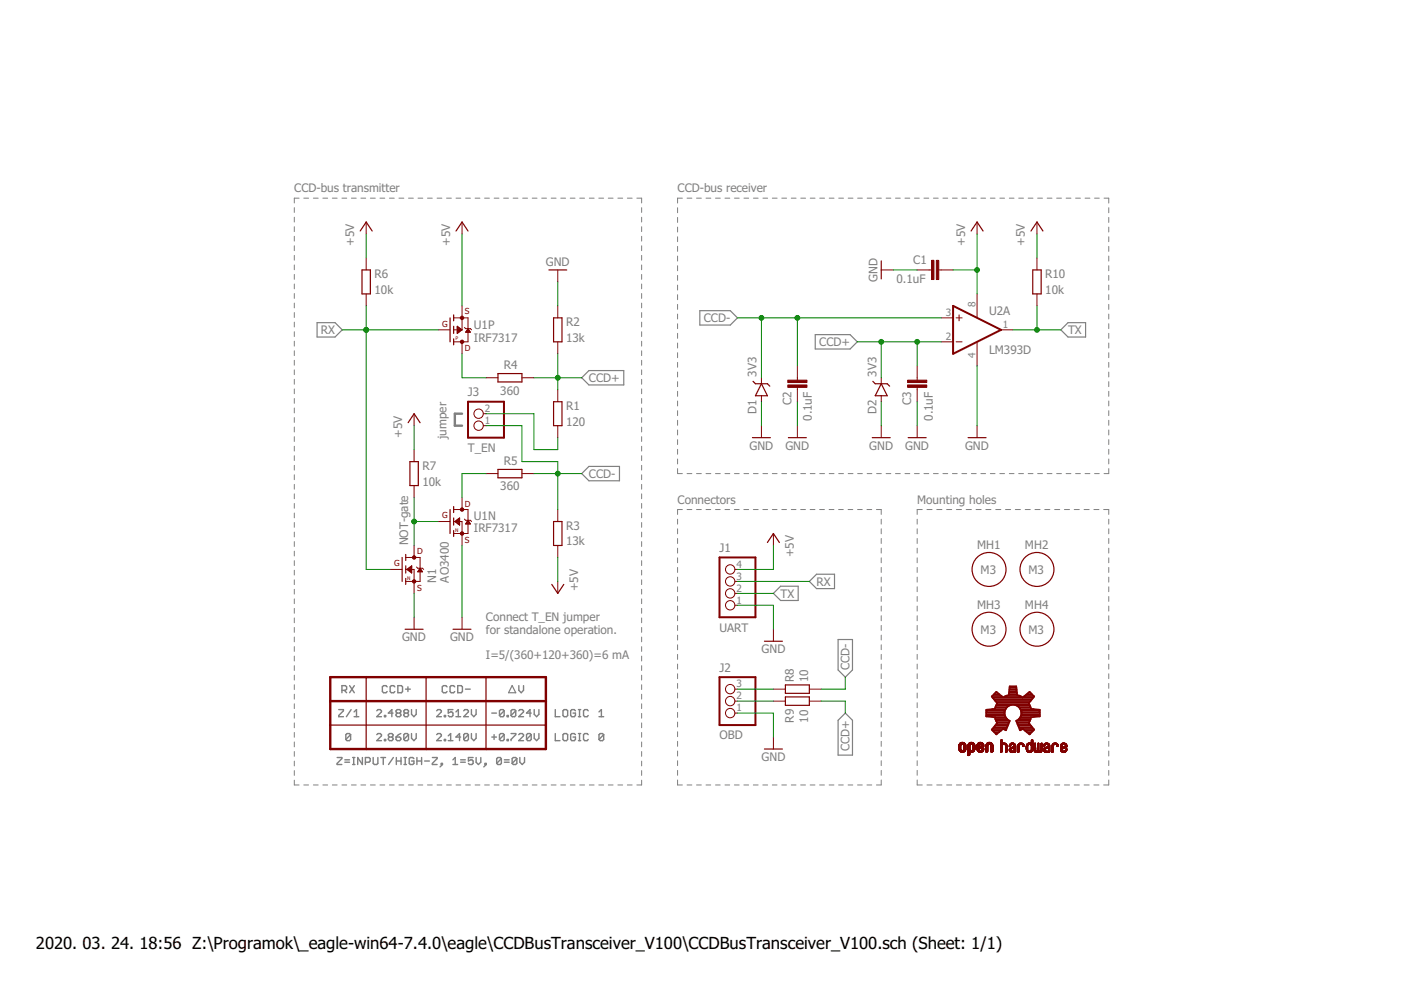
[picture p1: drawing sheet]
<svg xmlns="http://www.w3.org/2000/svg" width="297mm" height="210mm" viewBox="0 0 297 210" stroke-linecap="round" stroke-linejoin="round" font-family="sans-serif">
<g fill="none" stroke="#808080" stroke-width=".3">
<path d="M71.8 150.5h1v.2l-1 1v.3h1M72.5 146.4h.7l.3-.3v-.5l-.3-.2h-.7v1.5M73 146.4l.5 .5M74.1 145.4l1 1.5M74.3 155.8l-.2-.3h-.5l-.3 .3v1M74.3 155.8v1l-.2 .2h-.5l-.3-.2M74.3 155.8l-1 1M74.4 150.5l-1 1.5M75.1 152h1M75.1 150.9l.5-.4v1.5M75.1 145.4l-1 1.5M79.9 150.7l.2-.2h.5l.3 .2v.2l-1 1.1h1"/>
<path d="M79.9 155.8l.2-.3h.5l.3 .3v.2l-1 1h1M81.5 151.7h.3v.3h-.3zM81.5 156.8h.3v.2h-.3zM82.1 145.6l-.3-.2h-.5l-.2 .2v1l.2 .3h.5l.3-.3M82.6 156.3l-.3-.3v-.2l.3-.3h.5l.2 .3v.2l-.2 .3M82.6 156.3l-.3 .2v.3l.3 .2h.5l.2-.2v-.3l-.2-.2M82.6 156.3h.5M83.3 151.2h-1l.8-.7v1.5M83.7 145.6l-.2-.2h-.5l-.3 .2v1l.3 .3h.5l.2-.3M84 156.3h.7l.3 .2v.3l-.3 .2h-.5l-.2-.2zM84.2 151.2l-.2-.3v-.2l.2-.2h.5l.3 .2v.2l-.3 .3M84.2 151.2l-.2 .2v.3l.2 .3h.5l.3-.3v-.3l-.3-.2"/>
<path d="M84.2 151.2h.5M84.3 145.4h.8l.2 .2v1l-.2 .3h-.8zM85 155.5l-.5 .3-.5 .5M85.9 151.2l-.3-.3v-.2l.3-.2h.5l.2 .2v.2l-.2 .3M85.9 151.2l-.3 .2v.3l.3 .3h.5l.2-.3v-.3l-.2-.2M85.9 151.2h.5M86 146.1h1M86.5 145.6v1M86.6 155.8v1l-.2 .2h-.5l-.3-.2M86.6 155.8l-.2-.3h-.5l-.3 .3v1M86.6 155.8l-1 1M87.2 150.5v.9l.6 .6 .4-.6v-.9"/>
<path d="M87.2 155.5v1l.6 .5 .4-.5v-1M92.6 150.7l.2-.2h.5l.3 .2v.2l-1 1.1h1M92.6 155.8l.2-.3h.5l.3 .3v.2l-1 1h1M94.2 151.7h.3v.3h-.3zM94.2 156.8h.3v.2h-.3zM94.8 145.6l-.3-.2h-.5l-.2 .2v1l.2 .3h.5l.3-.3M95 157h1M95 156l.5-.5v1.5M96 150.5h-1v.7l.5-.3h.3l.2 .3v.5l-.2 .3h-.5l-.3-.3M96.4 145.6l-.2-.2h-.5l-.3 .2v1l.3 .3h.5l.2-.3M96.7 152h1M96.7 150.9l.5-.4v1.5"/>
<path d="M97 145.4h.8l.2 .2v1l-.2 .3h-.8zM97.7 156.3h-1l.7-.8v1.5M98.3 150.7l.3-.2h.5l.2 .2v.2l-1 1.1h1M98.7 146.1h1M99.3 155.8v1l-.2 .2h-.5l-.3-.2M99.3 155.8l-.2-.3h-.5l-.3 .3v1M99.3 155.8l-1 1M99.9 150.5v.9l.6 .6 .4-.6v-.9M99.9 155.5v1l.6 .5 .4-.5v-1M104.3 151.2h1M104.3 156.3h1M104.8 155.8v1"/>
<path d="M106.9 150.7l-.2-.2h-.5l-.3 .2v1M106.9 150.7v1l-.2 .3h-.5l-.3-.3M106.9 155.8l-.2-.3h-.5l-.3 .3v1M106.9 155.8v1l-.2 .2h-.5l-.3-.2M106.9 150.7l-1 1M106.9 155.8l-1 1M107.5 151.7h.3v.3h-.3zM107.5 156.8h.3v.2h-.3zM108.4 155.5h.9v.3l-.9 1v.2M109.3 150.7l-.2-.2h-.5l-.2 .2v1M109.3 150.7v1l-.2 .3h-.5l-.2-.3M109.3 150.7l-.9 1"/>
<path d="M110 150.7l.2-.2h.5l.3 .2v.2l-1 1.1h1M110 155.8l.2-.3h.5l.3 .3v.2l-1 1h1M110 145.4v1l.5 .5 .5-.5v-1M112.6 151.2h-1l.8-.7v1.5M112.6 155.8l-.2-.3h-.5l-.3 .3v1M112.6 155.8v1l-.2 .2h-.5l-.3-.2M112.6 155.8l-1 1M113.3 150.5v.9l.5 .6 .5-.6v-.9M113.3 155.5v1l.5 .5 .5-.5v-1M117.7 150.5v1.5h1M117.7 155.5v1.5h1M119.4 150.7l.2-.2h.5l.3 .2v1l-.3 .3h-.5l-.2-.3z"/>
<path d="M119.4 155.8l.2-.3h.5l.3 .3v1l-.3 .2h-.5l-.2-.2zM122 150.7l-.2-.2h-.6l-.2 .2v1l.2 .3h.6l.2-.3v-.5h-.5M122 155.8l-.2-.3h-.6l-.2 .3v1l.2 .2h.6l.2-.2v-.5h-.5M122.6 150.5h.5M122.6 152h.5M122.6 155.5h.5M122.6 157h.5M122.9 150.5v1.5M122.9 155.5v1.5M124.7 150.7l-.2-.2h-.5l-.3 .2v1l.3 .3h.5l.2-.3M124.7 155.8l-.2-.3h-.5l-.3 .3v1l.3 .2h.5l.2-.2M127 152h1"/>
<path d="M127 150.9l.5-.4v1.5M128 155.8l-.3-.3h-.4l-.3 .3v1M128 155.8v1l-.3 .2h-.4l-.3-.2M128 155.8l-1 1M71.5 160.6h1v.2l-1 1.1v.2h1M73.1 161.6h1M73.1 161.1h1M74.8 160.6h.4M74.8 162.1h.4M75 160.6v1.5M76.8 160.6v1.5l-1-1.5v1.5M77.5 161.6h.7l.3-.2v-.6l-.3-.2h-.7v1.5"/>
<path d="M79.1 160.6v1.3l.3 .2h.5l.2-.2v-1.3M80.8 160.6h.9M81.3 160.6v1.5M83.4 160.6l-1 1.5M84 160.6v1.5M84 161.4h1M85 160.6v1.5M85.7 160.6h.5M85.7 162.1h.5M85.9 160.6v1.5M87.8 160.8l-.3-.2h-.5l-.2 .2v1.1l.2 .2h.5l.3-.2v-.5h-.6M88.4 161.4h1"/>
<path d="M88.4 160.6v1.5M89.4 160.6v1.5M90 161.4h1M91.7 160.6h1v.2l-1 1.1v.2h1M93.6 161.9h.2v.2h-.2zM93.8 162.1l-.5 .5M96 162.1h1M96 161.1l.5-.5v1.5M97.7 161.6h1M97.7 161.1h1M100.3 160.6h-1v.8l.5-.3h.3l.2 .3v.5l-.2 .2h-.6l-.2-.2M100.9 160.6v1l.5 .5 .5-.5v-1"/>
<path d="M102.8 161.9h.3v.2h-.3zM103.1 162.1l-.5 .5M106.3 160.8l-.2-.2h-.5l-.3 .2v1.1M106.3 160.8v1.1l-.2 .2h-.5l-.3-.2M106.3 160.8l-1 1.1M106.9 161.6h1M106.9 161.1h1M109.6 160.8l-.3-.2h-.5l-.2 .2v1.1M109.6 160.8v1.1l-.3 .2h-.5l-.2-.2M109.6 160.8l-1 1.1M110.2 160.6v1l.5 .5 .5-.5v-1"/>
</g>
<path d="M67.2 68.4h3.8l1.6 1.5-1.6 1.6h-3.8zM148.4 65.9h6.4l1.6 1.5-1.6 1.5h-6.4zM172.8 71h7.4l1.6 1.5-1.6 1.5h-7.4zM224.9 69.9l1.5-1.5h3.8v3.1h-3.8zM123.3 80.1l1.6-1.5h7.3v3h-7.3zM123.3 100.4l1.6-1.5h6.4v3h-6.4zM165.5 124.3h3.7v3h-3.7l-1.5-1.5zM173.1 121.8h3.8v3h-3.8l-1.5-1.5zM177.7 135.6h3v6.4l-1.5 1.6-1.5-1.6zM108.6 145.4l.7 1.5h-1.5zM179.2 151.2l1.5 1.5v7.4h-3v-7.4z" fill="none" stroke="#808080" stroke-width=".25"/>
<g fill="none" stroke="#808080" stroke-width=".21">
<path d="M62.4 44v1M62.4 46.1v1M62.4 48.1v1M62.4 50.1v1M62.4 52.1v1M62.4 54.1v1.1M62.4 56.2v1M62.4 58.2v1M63.4 42h-1v1M64.4 42h1M66.4 42h1.1M68.5 42h1"/>
<path d="M70.5 42h1M72.5 42h1M74.5 42h1M76.5 42h1M78.5 42h1.1M80.6 42h1M82.6 42h1M84.6 42h1M86.6 42h1M88.6 42h1M90.6 42h1.1M92.7 42h1"/>
<path d="M94.7 42h1M96.7 42h1M98.7 42h1M100.7 42h1M102.7 42h1.1M104.8 42h1M106.8 42h1M108.8 42h1M110.8 42h1M112.8 42h1.1M114.9 42h1M116.9 42h1"/>
<path d="M118.9 42h1M120.9 42h1M122.9 42h1M124.9 42h1.1M127 42h1M129 42h1M131 42h1M133 42h1M135 42h1v1M136 44v1M136 46.1v1M136 48.1v1"/>
<path d="M136 50.1v1M136 52.1v1M136 54.1v1.1M136 56.2v1M136 58.2v1M143.7 44v1.1M143.7 46.1v1.1M143.7 48.2v1M143.7 50.2v1M143.7 52.2v1.1M143.7 54.3v1.1M143.7 56.3v1.1"/>
<path d="M143.7 58.4v1M144.7 42h-1v1.1M145.7 42h1M147.7 42h1M149.7 42h1M151.7 42h1M153.7 42h1M155.7 42h1M157.7 42h1M159.7 42h1M161.8 42h1M163.7 42h1.1"/>
<path d="M165.8 42h1M167.8 42h1M169.8 42h1M171.8 42h1M173.8 42h1M175.8 42h1M177.8 42h1M179.8 42h1M181.8 42h1M183.9 42h.9M185.9 42h1M187.9 42h1"/>
<path d="M189.9 42h1M191.9 42h1M193.9 42h1M195.9 42h1M197.9 42h1M199.9 42h1M201.9 42h1M203.9 42h1.1M206 42h1M208 42h1M210 42h1M212 42h1"/>
<path d="M214 42h1M216 42h1M218 42h1M220 42h1M222 42h1M224 42h1M226 42h1.1M228 42h1.1M230.1 42h1M232.1 42h1M234.1 42h1v1.1M235.1 44v1.1"/>
<path d="M235.1 46.1v1.1M235.1 48.2v1M235.1 50.2v1M235.1 52.2v1.1M235.1 54.3v1.1M235.1 56.3v1.1M235.1 58.4v1M62.4 60.2v1M62.4 62.2v1.1M62.4 64.3v1M62.4 66.3v1M62.4 68.3v1"/>
<path d="M62.4 70.3v1.1M62.4 72.3v1.1M62.4 74.4v1M62.4 76.4v1M62.4 78.4v1M136 60.2v1M136 62.2v1.1M136 64.3v1M136 66.3v1M136 68.3v1M136 70.3v1.1M136 72.3v1.1"/>
<path d="M136 74.4v1M136 76.4v1M136 78.4v1M143.7 60.5v1M143.7 62.5v1M143.7 64.5v1.1M143.7 66.6v1M143.7 68.6v1.1M143.7 70.7v1M143.7 72.7v1.1M143.7 74.8v1M143.7 76.8v1.1"/>
<path d="M143.7 78.9v1M235.1 60.5v1M235.1 62.5v1M235.1 64.5v1.1M235.1 66.6v1M235.1 68.6v1.1M235.1 70.7v1M235.1 72.7v1.1M235.1 74.8v1M235.1 76.8v1.1M235.1 78.9v1M62.4 80.4v1.1"/>
<path d="M62.4 82.5v1M62.4 84.5v1M62.4 86.5v1M62.4 88.5v1.1M62.4 90.6v1M62.4 92.6v1M62.4 94.6v1M62.4 96.6v1M62.4 98.7v1M136 80.4v1.1M136 82.5v1M136 84.5v1"/>
<path d="M136 86.5v1M136 88.5v1.1M136 90.6v1M136 92.6v1M136 94.6v1M136 96.6v1M136 98.7v1M143.7 80.9v1.1M143.7 83v1M143.7 85v1.1M143.7 87.1v1M143.7 89.1v1.1"/>
<path d="M143.7 91.2v1M143.7 93.2v1.1M143.7 95.3v1M143.7 97.3v1.1M143.7 99.4v1h1M235.1 80.9v1.1M235.1 83v1M235.1 85v1.1M235.1 87.1v1M235.1 89.1v1.1M235.1 91.2v1M235.1 93.2v1.1"/>
<path d="M235.1 95.3v1M235.1 97.3v1.1M235.1 99.4v1h-1M62.4 100.7v1M62.4 102.7v1M62.4 104.7v1M62.4 106.7v1.1M62.4 108.8v1M62.4 110.8v1M62.4 112.8v1M62.4 114.8v1.1M62.4 116.9v1"/>
<path d="M62.4 118.9v1M136 100.7v1M136 102.7v1M136 104.7v1M136 106.7v1.1M136 108.8v1M136 110.8v1M136 112.8v1M136 114.8v1.1M136 116.9v1M136 118.9v1M143.7 110.1v1"/>
<path d="M143.7 112.1v1.1M143.7 114.2v1M143.7 116.2v1.1M143.7 118.3v1M144.7 108h-1v1.1M145.7 100.4h1M145.7 108h1M147.7 100.4h1M147.7 108h1M149.7 100.4h1M149.7 108h1M151.7 100.4h1"/>
<path d="M151.7 108h1M153.7 100.4h1M153.7 108h1M155.7 108h1M155.7 100.4h1M157.7 108h1M157.7 100.4h1M159.7 108h1M159.7 100.4h1M161.7 108h1.1M161.8 100.4h1M163.7 100.4h1.1"/>
<path d="M163.7 108h1M165.8 100.4h1M165.8 108h1M167.8 100.4h1M167.8 108h1M169.8 108h1M169.8 100.4h1M171.8 108h1M171.8 100.4h1M173.8 108h1M173.8 100.4h1M175.8 108h1"/>
<path d="M175.8 100.4h1M177.8 108h1M177.8 100.4h1M179.8 108h1M179.8 100.4h1M181.8 108h1M181.8 100.4h1M183.8 108h1M183.9 100.4h.9M185.8 108h1v1.1M185.9 100.4h1M186.8 110.1v1"/>
<path d="M186.8 112.1v1.1M186.8 114.2v1M186.8 116.2v1.1M186.8 118.3v1M187.9 100.4h1M189.9 100.4h1M191.9 100.4h1M193.9 100.4h1M194.5 110.1v1M194.5 112.1v1.1M194.5 114.2v1M194.5 116.2v1.1"/>
<path d="M194.5 118.3v1M195.5 108h-1v1.1M195.9 100.4h1M196.5 108h1.1M197.9 100.4h1M198.6 108h1.1M199.9 100.4h1M200.7 108h1.1M201.9 100.4h1M202.8 108h1.1M203.9 100.4h1.1M204.9 108h1.1"/>
<path d="M206 100.4h1M206.9 108h1.1M208 100.4h1M209 108h1.1M210 100.4h1M211.1 108h1.1M212 100.4h1M213.2 108h1.1M214 100.4h1M215.3 108h1M216 100.4h1M217.4 108h1"/>
<path d="M218 100.4h1M219.4 108h1.1M220 100.4h1M221.5 108h1.1M222 100.4h1M223.6 108h1.1M224 100.4h1M225.7 108h1.1M226 100.4h1.1M227.8 108h1M228 100.4h1.1M229.8 108h1.1"/>
<path d="M230.1 100.4h1M231.9 108h1.1M232.1 100.4h1M234 108h1.1v1.1M235.1 110.1v1M235.1 112.1v1.1M235.1 114.2v1M235.1 116.2v1.1M235.1 118.3v1M62.4 120.9v1M62.4 122.9v1.1M62.4 124.9v1.1"/>
<path d="M62.4 127v1M62.4 129v1M62.4 131v1M62.4 133v1.1M62.4 135.1v1M62.4 137.1v1M62.4 139.1v1M136 120.9v1M136 122.9v1.1M136 124.9v1.1M136 127v1M136 129v1"/>
<path d="M136 131v1M136 133v1.1M136 135.1v1M136 137.1v1M136 139.1v1M143.7 120.3v1.1M143.7 122.4v1M143.7 124.4v1.1M143.7 126.5v1M143.7 128.5v1.1M143.7 130.6v1M143.7 132.6v1.1"/>
<path d="M143.7 134.7v1M143.7 136.7v1.1M143.7 138.7v1.1M186.8 120.3v1.1M186.8 122.4v1M186.8 124.4v1.1M186.8 126.5v1M186.8 128.5v1.1M186.8 130.6v1M186.8 132.6v1.1M186.8 134.7v1M186.8 136.7v1.1"/>
<path d="M186.8 138.7v1.1M194.5 120.3v1.1M194.5 122.4v1M194.5 124.4v1.1M194.5 126.5v1M194.5 128.5v1.1M194.5 130.6v1M194.5 132.6v1.1M194.5 134.7v1M194.5 136.7v1.1M194.5 138.7v1.1M235.1 120.3v1.1"/>
<path d="M235.1 122.4v1M235.1 124.4v1.1M235.1 126.5v1M235.1 128.5v1.1M235.1 130.6v1M235.1 132.6v1.1M235.1 134.7v1M235.1 136.7v1.1M235.1 138.7v1.1M62.4 141.1v1.1M62.4 143.2v1M62.4 145.2v1"/>
<path d="M62.4 147.2v1M62.4 149.2v1M62.4 151.3v1M62.4 153.3v1M62.4 155.3v1M62.4 157.3v1M62.4 159.3v1.1M136 141.1v1.1M136 143.2v1M136 145.2v1M136 147.2v1M136 149.2v1"/>
<path d="M136 151.3v1M136 153.3v1M136 155.3v1M136 157.3v1M136 159.3v1.1M143.7 140.8v1.1M143.7 142.9v1M143.7 144.9v1M143.7 146.9v1.1M143.7 149v1.1M143.7 151v1.1M143.7 153.1v1"/>
<path d="M143.7 155.2v1M143.7 157.2v1M143.7 159.2v1.1M186.8 140.8v1.1M186.8 142.9v1M186.8 144.9v1M186.8 146.9v1.1M186.8 149v1.1M186.8 151v1.1M186.8 153.1v1M186.8 155.2v1M186.8 157.2v1"/>
<path d="M186.8 159.2v1.1M194.5 140.8v1.1M194.5 142.9v1M194.5 144.9v1M194.5 146.9v1.1M194.5 149v1.1M194.5 151v1.1M194.5 153.1v1M194.5 155.2v1M194.5 157.2v1M194.5 159.2v1.1M235.1 140.8v1.1"/>
<path d="M235.1 142.9v1M235.1 144.9v1M235.1 146.9v1.1M235.1 149v1.1M235.1 151v1.1M235.1 153.1v1M235.1 155.2v1M235.1 157.2v1M235.1 159.2v1.1M62.4 161.4v1M62.4 163.4v1M62.4 165.4v1h1"/>
<path d="M64.4 166.4h1M66.4 166.4h1.1M68.5 166.4h1M70.5 166.4h1M72.5 166.4h1M74.5 166.4h1M76.5 166.4h1M78.5 166.4h1.1M80.6 166.4h1M82.6 166.4h1M84.6 166.4h1M86.6 166.4h1"/>
<path d="M88.6 166.4h1M90.6 166.4h1.1M92.7 166.4h1M94.7 166.4h1M96.7 166.4h1M98.7 166.4h1M100.7 166.4h1M102.7 166.4h1.1M104.8 166.4h1M106.8 166.4h1M108.8 166.4h1M110.8 166.4h1"/>
<path d="M112.8 166.4h1.1M114.9 166.4h1M116.9 166.4h1M118.9 166.4h1M120.9 166.4h1M122.9 166.4h1M124.9 166.4h1.1M127 166.4h1M129 166.4h1M131 166.4h1M133 166.4h1M136 161.4v1"/>
<path d="M136 163.4v1M136 165.4v1h-1M143.7 165.4v1h1M143.7 161.3v1M143.7 163.3v1.1M145.7 166.4h1M147.7 166.4h1M149.7 166.4h1M151.7 166.4h1M153.7 166.4h1M155.7 166.4h1M157.7 166.4h1"/>
<path d="M159.7 166.4h1M161.7 166.4h1.1M163.7 166.4h1M165.8 166.4h1M167.8 166.4h1M169.8 166.4h1M171.8 166.4h1M173.8 166.4h1M175.8 166.4h1M177.8 166.4h1M179.8 166.4h1M181.8 166.4h1"/>
<path d="M183.8 166.4h1M186.8 165.4v1h-1M186.8 161.3v1M186.8 163.3v1.1M194.5 165.4v1h1M194.5 161.3v1M194.5 163.3v1.1M196.5 166.4h1.1M198.6 166.4h1.1M200.7 166.4h1.1M202.8 166.4h1.1M204.9 166.4h1.1"/>
<path d="M206.9 166.4h1.1M209 166.4h1.1M211.1 166.4h1.1M213.2 166.4h1.1M215.3 166.4h1M217.4 166.4h1M219.4 166.4h1.1M221.5 166.4h1.1M223.6 166.4h1.1M225.7 166.4h1.1M227.8 166.4h1M229.8 166.4h1.1"/>
<path d="M231.9 166.4h1.1M235.1 165.4v1h-1.1M235.1 161.3v1M235.1 163.3v1.1"/>
</g>
<path d="M98 87.7h-1.6v2.6h1.6" fill="none" stroke="#808080" stroke-width=".51"/>
<path d="M70 143.6h45.7v15.2h-45.7zM70 148.7h45.7" fill="none" stroke="#800000" stroke-width=".51"/>
<g fill="none" stroke="#800000" stroke-width=".25">
<path d="M76.4 49l1.2-1.9 1.3 1.9M76.8 57.2h1.7v5.1h-1.7zM96.7 49l1.3-1.9 1.2 1.9M116.4 57.2h3.8M186.8 55.3v3.8M205.9 49l1.3-1.9 1.2 1.9M218.6 49l1.3-1.9 1.2 1.9M219 57.2h1.7v5.1h-1.7zM95.4 67.4v5.1M96.2 66.8v1.2M96.2 69.2v1.5M96.2 71.8v1.3"/>
<path d="M105.6 79.2h5.1v1.8h-5.1zM117.4 67.4h1.7v5.1h-1.7zM86.5 89.6l1.3-1.9 1.3 1.9M86.9 97.9h1.8v5.1h-1.8zM105.6 99.5h5.1v1.8h-5.1zM117.4 85.2h1.7v5.1h-1.7zM159.5 92.8h3.8M159.7 80.9l.5 .5h2.5l.5 .5M161.4 81.4l1.3 2.5h-2.5zM167.2 92.8h3.8M184.9 92.8h3.8M185.1 80.9l.5 .5h2.5l.5 .5"/>
<path d="M186.8 81.4l1.3 2.5h-2.5zM192.6 92.8h3.8M205.3 92.8h3.8M85.3 118.2v5.1M86 117.6v1.2M86 120v1.5M95.4 108v5.1M96.2 107.4v1.3M96.2 109.8v1.5M96.2 112.5v1.2M117.4 110.6h1.7v5.1h-1.7zM162.7 115l1.3-1.9 1.2 1.9"/>
<path d="M85.9 133.4h3.8M86 122.6v1.3M96.1 133.4h3.8M117 123.9l1.3 1.9 1.2-1.9M162.1 136h3.8M70 153.7h45.7M77.6 143.6v15.2M90.3 143.6v15.2M103 143.6v15.2M162.1 158.8h3.8M166.5 145.2h5.1v1.8h-5.1zM166.5 147.8h5.1v1.7h-5.1z"/>
<circle cx="209.7" cy="120.7" r="3.6"/>
<circle cx="209.7" cy="133.4" r="3.6"/>
<circle cx="219.9" cy="120.7" r="3.6"/>
<circle cx="219.9" cy="133.4" r="3.6"/>
</g>
<g fill="none" stroke="#800000" stroke-width=".21">
<path d="M77.6 47.1v2.5M77.6 54.7v2.5M98 47.1v2.5M118.3 57.2v2.6M186.8 57.2h2.6M194.5 57.2h3M199 57.2h3.1M207.2 47.1v2.5M219.9 47.1v2.5M219.9 54.7v2.5M77.6 62.3v2.6M92.9 69.9h2.5"/>
<path d="M96.2 67.4h3v2.3M96.2 69.9h1.8M96.9 69.7h.7M96.9 70.4h.4M96.9 70.3h.6M96.9 70.2h.7M96.9 70.1h.9M96.9 69.8h.9M96.9 69.2l1.1 .7-1.1 .8zM96.9 70.7h.1M96.9 70.5h.2M96.9 69.6h.6"/>
<path d="M96.9 69.5h.4M96.9 69.3h.3M96.9 69.2h.1M98 64.9v5M98 72.5v2.5M98.5 69.4l.2 .3h1l.3 .2M98.8 70.3h.8M98.9 70.2h.6M99 70.1h.5M99.1 69.9h.3M99.1 69.8h.2M99.2 70.4v2.1h-3"/>
<path d="M99.2 69.7l.5 .7h-1zM118.3 64.9v2.5M118.3 72.5v2.5M169.1 77.6v3M194.5 77.6v3M199.5 67.4h2.6M199.5 72.5h2.6M202.7 67.4h1.3M202.7 72.5h1.3M203.3 66.8v1.2M207.2 62.3v5.1M207.2 72.5v5.1"/>
<path d="M212.2 69.9h2.6M219.9 62.3v2.6M87.8 87.7v2.6M87.8 95.3v2.6M102.5 90.3h.5M102.5 87.7h.5M103 80.1h2.6M110.7 80.1h2.5M118.3 82.6v2.6M118.3 90.3v2.5M161.4 80.1v1.3M161.4 83.9v1.3"/>
<path d="M161.4 90.3v2.5M169.1 82.1v3.1M169.1 90.3v2.5M186.8 80.1v1.3M186.8 83.9v1.3M186.8 90.3v2.5M194.5 82.1v3.1M194.5 90.3v2.5M207.2 90.3v2.5M86 118.2h3.1v2.3M87.2 120h.1M87.8 103v2.5"/>
<path d="M87.8 115.7v2.5M92.9 110.6h2.5M96.2 110.6h1.8v5.1M96.2 108h3v2.3M96.4 110.6l1.1-.8v1.5zM96.5 110.6h1M96.6 110.5h.9M96.6 110.7h.9M96.7 110.3h.8M96.8 110.8h.7M96.9 110.2h.6M96.9 111h.6"/>
<path d="M97 110.1h.5M97.1 111.1h.4M97.2 110h.3M97.3 111.2h.2M97.4 109.9h.1M97.4 111.3h.1M98 105.5v2.5M98.5 110.1l.2 .2h1l.3 .3M98.8 111h.9M98.9 110.8h.7M99 110.7h.5M99 110.6h.4"/>
<path d="M99.1 110.5h.2M99.2 110.3h.1M99.2 111.1v2h-3M99.2 110.3l.5 .8h-1zM103 100.4h2.6M110.7 100.4h2.5M118.3 108v2.6M118.3 115.7v2.5M164 113.1v2.6M82.7 120.7h2.6M86 120.7h1.8v5.1M86.3 120.7h1"/>
<path d="M86.3 120.7l1-.7v1.5zM86.4 120.8h.9M86.4 120.6h.9M86.6 120.5h.7M86.6 121h.7M86.7 121.1h.6M86.8 120.4h.5M86.9 121.2h.4M86.9 120.2h.4M87.1 121.3h.2M87.1 120.1h.2M87.2 121.5h.1"/>
<path d="M87.8 130.9v2.5M88.3 120.2l.3 .3h1l.2 .2M88.6 121.1h.9M88.7 121h.7M88.8 120.8h.5M88.9 120.7h.3M89 120.6h.2M89.1 121.2v2.1h-3.1M89.1 120.5l.5 .7h-1zM98 130.9v2.5M118.3 123.3v2.5M155.8 120.7h.6"/>
<path d="M155.8 123.3h.6M155.8 128.3h.6M155.8 125.8h.6M164 133.4v2.6M155.8 151.2h.6M155.8 148.7h.6M155.8 146.1h.6M164 148.7h2.5M164 146.1h2.5M164 156.3v2.5M171.6 148.7h2.5M171.6 146.1h2.5"/>
<path d="M203.3 158.8l.4 .1M203.3 158.8h.4M203.3 158.7h.4M203.3 158.6h.4M203.3 158.5h.4M203.3 158.4h.4M203.3 158.3h.4M203.3 158.2h.4M203.3 158.1h.4M203.3 159h.5M203.3 158.9l.5 .1M203.3 158.9h.5"/>
<path d="M203.3 157.9h.5M203.3 159l.6 .1M203.4 159.1h1.3M203.4 159.2h1.3M203.4 157.7h1.3M203.4 159.2h1.2M203.5 157.6h1.1M203.5 159.3h1.1M203.6 159.4h.9M203.6 157.5h.9M203.6 157.5h.8M203.7 159.4h.7"/>
<path d="M203.7 158.1h-.4M203.7 158h-.4M203.8 159.5h.5M203.8 157.4h.5M203.8 157.9h-.5M203.9 157.8l-.6 .1M203.9 157.4h.3M204.2 157.8l.5 .1M204.3 159h.5M204.3 157.9h.5M204.3 158.9h.5M204.3 158h.5"/>
<path d="M204.4 158.9h.4M204.4 158.8h.4M204.4 158.7h.4M204.4 158.6h.4M204.4 158.5h.4M204.4 158.4h.4M204.4 158.3h.4M204.4 158.2h.4M204.4 158.1h.4M204.7 157.8h-1.3M204.7 159l-.5 .1M205.2 160h.4"/>
<path d="M205.2 159.9h.4M205.2 159.8h.4M205.2 159.7h.4M205.2 159.6h.4M205.2 159.5h.4M205.2 159.2h1.3M205.2 159.1h1.4M205.2 159l.6 .1M205.2 159h.5M205.2 158.9l.5 .1M205.2 158.9h.4M205.2 158.8h.4"/>
<path d="M205.2 158.7h.4M205.2 158.6h.4M205.2 158.5h.4M205.2 158.4h.4M205.2 158.3h.4M205.2 158.2h.4M205.2 158.1h.4M205.3 157.8h1.3M205.3 157.7h1.3M205.4 157.6h1.1M205.5 157.5h.9M205.6 158h-.4"/>
<path d="M205.7 157.9l-.5 .1M205.7 157.9h-.5M205.7 157.4h.5M205.8 157.8l-.5 .1M205.8 157.4h.3M206.1 159.1h.5M206.1 157.8h.5M206.2 159h.5M206.2 157.9h.5M206.2 159.5h-1M206.3 158.9h.4M206.3 158h.4"/>
<path d="M206.3 158.8h.4M206.3 158.1h.4M206.3 158.7h.4M206.3 158.6h.4M206.3 158.5h.4M206.3 158.4h.4M206.3 158.3h.4M206.3 158.2h.4M206.3 159.4h-1.1M206.4 159.4h-1.2M206.5 159.3h-1.3M206.6 159.2h-1.4"/>
<path d="M207.1 158.9l.5 .1M207.1 158.9h.5M207.1 158.8l.5 .1M207.1 158.8h.5M207.1 158.3h1.5M207.1 158.3h.4M207.1 158.2h.4M207.1 158.1h.4M207.1 158h.5M207.2 159h.4M207.2 159l.5 .1M207.2 159.1h1.3"/>
<path d="M207.2 157.7h1.3M207.3 159.2h1.1M207.3 159.3h1.1M207.3 157.6h1.1M207.4 159.3h1M207.4 159.4h.9M207.4 157.5h.9M207.5 157.5h.8M207.5 159.4h.7M207.6 157.9l-.5 .1M207.6 157.4h.5M207.6 159.5h.5"/>
<path d="M207.6 157.9h-.4M207.7 158.7l-.6 .1M207.7 157.8l-.5 .1M207.7 158.3h.9M207.7 157.4h.3M207.8 158.7h-.7M207.8 158.2h.8M207.9 158.6l-.8 .1M208 158.2h.6M208 158.6h-.9M208 158.1h.6M208 157.8l.6 .1"/>
<path d="M208.1 157.9h.5M208.1 159h.5M208.2 159h.4M208.2 158.1h.4M208.2 158h.4M208.2 157.9h.4M208.2 158.9h.4M208.2 158.5l-1.1 .1M208.2 158.8h.4M208.2 158.7h.4M208.3 158.5h-1.2M208.3 158.7h.3"/>
<path d="M208.4 158.4l-1.3 .1M208.5 159.2h-1.3M208.5 158.6h.1M208.5 158.4h-1.4M208.5 157.8h-1.3M208.6 159l-.6 .1M209 159.3h.4M209 159.2h.4M209 159.1h.4M209 159h.4M209 158.9h.4M209 158.8h.4"/>
<path d="M209 158.7h.4M209 158.6h.4M209 158.5h.4M209 158.4h.4M209 158.3h.4M209 158.2h.4M209 158.1h.4M209.1 158h.4M209.1 157.7h1.3M209.2 157.7h1.2M209.2 159.5h-.1M209.2 157.6h1.2"/>
<path d="M209.2 157.6h1.1M209.3 157.5h.9M209.3 159.4h-.3M209.4 157.5h.8M209.4 159.4h-.4M209.5 158h-.5M209.5 157.9h-.4M209.5 157.4h.5M209.6 157.8l-.5 .1M209.6 157.4h.3M210 157.8h.5M210 157.9h.5"/>
<path d="M210.1 157.9h.4M210.1 158h.4M210.1 159.3h.4M210.1 159.2h.4M210.1 159.1h.4M210.1 159h.4M210.1 158.9h.4M210.1 158.8h.4M210.1 158.7h.4M210.1 158.6h.4M210.1 158.5h.4M210.1 158.4h.4"/>
<path d="M210.1 158.3h.4M210.1 158.2h.4M210.1 158.1h.4M210.1 159.5h.2M210.4 159.4h-.3M210.4 157.8h-1.3M210.5 159.4h-.4M212.2 157h.2M212.2 159.4h.2M212.2 159.3h.2M212.2 159.2h.2M212.2 159.1h.2"/>
<path d="M212.2 159h.2M212.2 158.9h.2M212.2 158.8h.2M212.2 158.7h.2M212.2 158.6h.2M212.2 158.5h.2M212.2 158.4h.2M212.2 158.3h.2M212.2 158.2h.2M212.2 158.1h.3M212.2 157.7h1.2M212.2 157.7h1.1"/>
<path d="M212.2 157.6h1.1M212.2 157.6h1M212.2 157.5h.2M212.2 157.4h.2M212.2 157.3h.2M212.2 157.2h.2M212.2 157.1h.2M212.2 156.9h.2M212.3 156.9h.1M212.3 159.5h-.1M212.4 159.4h-.2M212.5 158.2h-.3"/>
<path d="M212.5 158h-.3M212.6 157.9l-.4 .1M212.6 157.9h-.4M212.6 157.5h.5M212.7 157.8l-.5 .1M213 157.8l.4 .1M213.1 157.9h.4M213.2 158h.3M213.2 158.1h.3M213.2 158.2h.3M213.3 159.4h.2M213.3 159.3h.2"/>
<path d="M213.3 159.2h.2M213.3 159.1h.2M213.3 159h.2M213.3 158.9h.2M213.3 158.8h.2M213.3 158.7h.2M213.3 158.6h.2M213.3 158.5h.2M213.3 158.4h.2M213.3 158.3h.2M213.3 159.5h.1M213.4 157.8h-1.2"/>
<path d="M213.4 159.5h-.1M213.5 159.4h-.2M214 159l.3 .1M214 159h.2M214 158.2h.2M214 159.2h.4M214 159.1h.3M214 158.1h.3M214 159.2h.5M214 159.3h.8M214.1 159.3h.7M214.1 159.4h.8"/>
<path d="M214.1 158.3h-.1M214.2 157.7h1M214.2 159.4h.7M214.2 157.7h.9M214.2 158.6h1.1M214.2 158.3h-.2M214.2 158.2h-.2M214.2 157.6h.9M214.3 159.5h.6M214.3 158.9l-.3 .1M214.3 158.1h-.3M214.3 158.9h-.3"/>
<path d="M214.3 157.6h.7M214.3 158h-.3M214.4 158.8l-.4 .1M214.4 159.5h.4M214.4 158.5h.9M214.4 157.9l-.4 .1M214.4 157.5h.5M214.4 157.9h-.4M214.5 158.8h-.5M214.5 158.5h.8M214.6 159.5v.1M214.6 157.8l-.5 .1"/>
<path d="M214.6 158.7l-.6 .1M214.6 159.2h.2M214.6 158.4h.7M214.7 158.7h-.6M214.8 158.3h.5M214.8 157.8l.5 .1M214.8 158.6l-.7 .1M214.9 157.9h.4M214.9 158.3h.4M214.9 158.6h-.7M215 158.2h.3M215 158h.3"/>
<path d="M215 158.6h.3M215 158.1h.3M215 159.4h.3M215 159.3h.3M215 159.2h.3M215 159.1h.3M215 159h.3M215 158.9h.3M215 158.8h.3M215 158.7h.3M215.2 159.5h-.2M215.2 157.8h-1.1"/>
<path d="M215.3 159.4h-.3M215.8 159.3h.3M215.8 159.2h.3M215.8 159.1h.3M215.8 159h.3M215.8 158.9h.3M215.8 158.8h.3M215.8 158.7h.3M215.8 158.6h.3M215.8 158.5h.3M215.8 158.4h.3M215.8 158.3h.3"/>
<path d="M215.8 158.2h.3M215.8 158.1h.3M215.8 159.5h.1M216 159.5h-.2M216 157.7h1M216 159.4h-.2M216 157.6h.9M216.1 159.4h-.3M216.1 157.6h.7M216.2 158h-.4M216.2 157.9l-.4 .1M216.2 157.9h-.4"/>
<path d="M216.2 157.5h.5M216.4 157.8l-.5 .1M216.6 157.8l.5 .1M216.7 157.9h.4M216.7 157.9l.4 .1M216.8 158h.3M216.8 158.1h.3M216.9 158.1h.2M216.9 158.3h.1M216.9 158.2h.2M217 157.8h-1.1M217.1 158.2h-.2"/>
<path d="M217.6 158.8h.3M217.6 158.7h.3M217.6 158.6h.3M217.6 158.5h.3M217.6 158.4h.3M217.6 158.3h.3M217.6 158.2h.3M217.6 158.9h.3M217.6 158.1h.3M217.6 159h.3M217.6 159.1h.4M217.6 159l.4 .1"/>
<path d="M217.7 159.2h.4M217.7 159.2h.5M217.7 159.3h1.1M217.8 159.3h1M217.8 157.7h1.2M217.8 159.4h1M217.9 159.4h.8M217.9 157.6h1.1M217.9 158.1h-.3M218 159.5h.6M218 158h-.4M218 157.9l-.4 .1"/>
<path d="M218.1 159.5h.4M218.1 157.9h-.4M218.1 157.5h.4M218.2 157.8l-.5 .1M218.2 159.5v.1M218.3 159.5v.1M218.4 159.2h.5M218.4 157.8h.6M218.5 157.9h.5M218.6 159.1h.3M218.6 157.9h.4M218.6 158h.4"/>
<path d="M218.7 159h.2M218.7 158.9h.3M218.7 158.8h.3M218.7 158.7h.3M218.7 158.6h.3M218.7 158.5h.3M218.7 158.4h.3M218.7 158.3h.3M218.7 158.2h.3M218.7 158.1h.3M218.7 157.5h.3M218.7 157.4h.3"/>
<path d="M218.7 157.3h.3M218.7 157.2h.3M218.7 157.1h.3M218.7 157h.3M218.7 156.9h.3M218.8 156.9h.1M218.9 159.2h-.4M218.9 159l-.3 .1M219 157.8h-1.3M219.2 159h.3M219.2 158.9h.3M219.2 158.8h.3"/>
<path d="M219.2 158.7h.3M219.2 158.6h.3M219.2 158.5h.3M219.2 158.4h.3M219.2 158.3h.3M219.2 158.2h.3M219.2 158.1h.3M219.2 158h.3M219.2 157.9h.3M219.2 157.8h.3M219.2 157.7h.3M219.3 159.2h.4"/>
<path d="M219.3 159.2h.3M219.3 159.1h.3M219.3 159l.3 .1M219.3 157.6h.2M219.3 159.3h1.6M219.4 159.4h1.4M219.4 157.5h.1M219.5 159.5h.5M219.6 159.5h.3M219.8 159.5v.1M219.8 159.2h.6M219.9 159.2h.4"/>
<path d="M219.9 159.1h.4M219.9 159l.4 .1M219.9 159h.3M219.9 158.9h.3M219.9 158.8h.3M219.9 158.7h.3M219.9 158.6h.3M219.9 158.5h.3M220 158.4h.2M220 158.3h.2M220 158.2h.2M220 158.1h.2"/>
<path d="M220 158h.2M220 157.9h.2M220 157.8h.2M220 157.7h.2M220 157.6h.2M220.2 159.5h.5M220.2 157.5h.1M220.3 159.5h.3M220.5 159.2h.4M220.6 159.1h.3M220.7 159h.2M220.7 158.9h.2"/>
<path d="M220.7 158.8h.2M220.7 158.7h.2M220.7 158.6h.2M220.7 158.5h.2M220.7 158.4h.2M220.7 158.3h.2M220.7 158.2h.2M220.7 158.1h.2M220.7 158h.2M220.7 157.9h.2M220.7 157.8h.2M220.7 157.7h.2"/>
<path d="M220.7 157.6h.2M220.9 159.4h-1.5M220.9 157.5h.1M220.9 159.3h-1.6M220.9 159.2h-.3M221.2 159.1h.4M221.2 159h.3M221.2 158.9h.3M221.2 159.2h.4M221.2 158.2h.3M221.2 158.1h.4M221.3 159.2h.4"/>
<path d="M221.3 159.3h.8M221.3 158h.3M221.4 159.4h.7M221.4 158.3h-.2M221.4 157.7l1 .1M221.4 157.7h1M221.5 159.5h.6M221.5 158.2h-.3M221.5 157.6h.8M221.5 158.1h-.3M221.6 158.9h-.4M221.6 158h-.3"/>
<path d="M221.6 157.6h.6M221.6 158.8l-.4 .1M221.6 158.5h1M221.6 159.5h.4M221.7 157.9h-.4M221.7 157.5h.4M221.7 158.8h-.4M221.8 158.5h.8M221.8 157.8l-.5 .1M221.8 158.7l-.5 .1M221.9 159.2h.1M221.9 158.4h.7"/>
<path d="M222 158.7h-.7M222 158.3h.6M222 157.8l.5 .1M222.1 158.6l-.8 .1M222.1 157.9h.4M222.1 158.3h.5M222.2 158.6h-.8M222.2 157.9h.3M222.2 158.2h.4M222.2 158h.4M222.3 158.1h.3M222.3 158.6h.3"/>
<path d="M222.3 158.2h.3M222.3 159.4h.3M222.3 159.3h.3M222.3 159.2h.3M222.3 159.1h.3M222.3 159h.3M222.3 158.9h.3M222.3 158.8h.3M222.3 158.7h.3M222.3 159.5h.1M222.5 157.8h-1.1M222.5 159.5h-.2"/>
<path d="M222.6 159.4h-.3M222.6 158.5l-1.1 .1M223 159.4h.3M223 159.3h.3M223 159.2h.3M223 159.1h.3M223 159h.3M223 158.9h.3M223 158.8h.3M223 158.7h.3M223 158.6h.3M223 158.5h.3"/>
<path d="M223 158.4h.3M223 158.3h.3M223 158.2h.3M223 158.1h.3M223.1 158.1h.3M223.1 159.5h.1M223.1 157.8h1.2M223.2 157.8h1M223.2 159.5h-.2M223.2 157.7h1M223.3 159.4h-.3M223.3 157.6h.8"/>
<path d="M223.4 157.6h.7M223.4 158h-.3M223.4 157.9l-.3 .1M223.5 157.5h.5M223.5 157.9h-.4M223.6 157.8l-.5 .1M223.8 157.8h.5M223.9 157.9h.4M224 157.9l.4 .1M224 158h.4M224.1 158.2h.3M224.1 158.1h.3"/>
<path d="M224.3 158.3h-.2M224.4 158.2h-.3M224.9 159l.3 .1M224.9 159h.3M224.9 158.9l.3 .1M224.9 158.9h.2M224.9 158.5h1.1M224.9 158.4l.3 .1M224.9 158.4h.2M224.9 158.3h.2M224.9 158.2h.2M224.9 158.1h.3"/>
<path d="M224.9 159.1h.4M224.9 158h.3M224.9 159.2h.4M224.9 159.2h.5M225 159.3h1.1M225 157.8h1.1M225 159.3h1M225 157.7l1.1 .1M225 159.4h1M225 157.7h1M225.1 159.4h.8M225.1 157.6h.8"/>
<path d="M225.2 158.1h-.3M225.2 157.6h.7M225.2 159.5h.6M225.2 158.8l-.3 .1M225.2 158h-.3M225.3 158.8h-.4M225.3 157.9h-.4M225.3 157.5h.4M225.3 159.5h.4M225.4 158.7l-.5 .1M225.4 157.8l-.5 .1M225.5 159.5v.1"/>
<path d="M225.5 158.7h-.6M225.6 158.3h.6M225.6 157.8h.5M225.6 159.2h.5M225.7 158.6l-.8 .1M225.7 158.3h.5M225.8 158.6h-.9M225.8 158.2h.4M225.8 157.9h.4M225.8 158h.4M225.9 159h.3M225.9 158.2h.3"/>
<path d="M225.9 158.1h.3M225.9 158.5l-1 .1M225.9 158.9h.3M226 158.8h.2M226.1 158.8h.1M226.1 159.2h-.4M226.1 158.4l-.8 .1M226.2 159.1h-.4M226.2 158.4h-.8M205.2 160.1h.4M205.3 160.2h.1M205.4 160.2h-.2"/>
<path d="M205.6 160.1h-.4"/>
<circle cx="101.5" cy="90.3" r=".99"/>
<circle cx="101.5" cy="87.7" r=".99"/>
<circle cx="154.8" cy="125.8" r=".99"/>
<circle cx="154.8" cy="120.7" r=".99"/>
<circle cx="154.8" cy="128.3" r=".99"/>
<circle cx="154.8" cy="123.3" r=".99"/>
<circle cx="154.8" cy="146.1" r=".99"/>
<circle cx="154.8" cy="151.2" r=".99"/>
<circle cx="154.8" cy="148.7" r=".99"/>
</g>
<path d="M202.1 64.9l10.1 5-10.1 5.1zM99.2 85.2h7.6v7.6h-7.6zM152.5 118.2h7.7v12.7h-7.7zM152.5 143.6h7.7v10.1h-7.7z" fill="none" stroke="#800000" stroke-width=".42"/>
<g fill="#800000" stroke="#800000" stroke-width=".21">
<circle cx="87.8" cy="118.2" r=".36"/>
<circle cx="87.8" cy="123.3" r=".36"/>
<circle cx="98" cy="108" r=".36"/>
<circle cx="98" cy="113.1" r=".36"/>
<circle cx="98" cy="67.4" r=".36"/>
<circle cx="98" cy="72.5" r=".36"/>
</g>
<g fill="#800000" stroke="#800000" stroke-width=".21">
<path d="M198.5 55.2h.5v4.1h-.5z"/>
<path d="M197.5 55.2h.5v4.1h-.5z"/>
<path d="M192.4 80.6h4.1v.5h-4.1z"/>
<path d="M192.4 81.6h4.1v.5h-4.1z"/>
<path d="M167 80.6h4.1v.5h-4.1z"/>
<path d="M167 81.6h4.1v.5h-4.1z"/>
</g>
<g fill="none" stroke="#800000" stroke-width=".38">
<path d="M209.1 151.8h4M209.1 151.4h3.9M209.1 151.1h3.9M209.1 150.7h4M210.4 150.4h2.8M210.4 147.6h1.9M210.4 154.6h2.2M210.5 154.9h1.7M210.5 147.9h8.6M210.7 154.2h2.8M210.7 147.2h1.2M210.8 148.3h8"/>
<path d="M210.8 155.3h1M210.9 152.1h2.4M211 153.9h2.7M211 150h2.4M211 148.6h7.5M211.1 152.5h2.4M211.1 146.9h.4M211.2 155.6h.2M211.2 149.7h2.6M211.2 152.8h2.8M211.2 153.5h2.6M211.3 149.3h6.9"/>
<path d="M211.3 149h6.9M211.4 153.2h2.6M212.7 154.6h.7M213.3 147.6h3M213.8 149.7a1.79 1.79 0 0 0 .3 3.1l-.8 2-.6-.3-1.5 1.2-.9-1 1.1-1.4-.5-1.2-1.8-.2v-1.4l1.8-.2 .5-1.2-1.1-1.4 .9-1 1.5 1.2 1.2-.5 .2-1.9h1.4l.1 1.9 1.3 .5 1.4-1.2 1 1-1.2 1.4 .5 1.2 1.9 .2v1.4l-1.9 .2-.5 1.2 1.2 1.4-1 1-1.4-1.2-.6 .3-.8-2a1.77 1.77 0 0 0 .8-2.4M213.8 149.7a1.8 1.8 0 0 1 2.5 .7M213.9 147.2h1.7M213.9 146.9h1.7M214 146.5h1.6M214 146.2h1.5M214 145.8h1.5M215.5 152.8h2.8"/>
<path d="M215.6 153.2h2.6M215.7 149.7h2.7M215.7 153.5h2.6M215.9 153.9h2.7M216 154.2h2.9M216 152.5h2.5M216.1 150h2.4M216.2 154.6h.6M216.3 152.1h2.3M216.3 150.4h2.9M216.5 151.8h4M216.5 150.7h4"/>
<path d="M216.5 151.4h4M216.5 151.1h4M216.9 154.6h2.2M217.2 147.6h2M217.3 154.9h1.8M217.6 147.2h1.2M217.7 155.3h1M218.1 146.9h.4M218.2 155.6h.2"/>
</g>
<g fill="none" stroke="#008000" stroke-width=".21">
<path d="M77.6 49.6v5.1M98 49.6v15.3M118.3 59.8v5.1M189.4 57.2h5.1M202.1 57.2h5.1M207.2 49.6v12.7M219.9 49.6v5.1M72.6 69.9h20.3M77.6 64.9v55.8h5.1M98 75v5.1h5M118.3 75v7.6M156.4 67.4h43.1"/>
<path d="M161.4 67.4v12.7M169.1 67.4v10.2M181.8 72.5h17.7M186.8 72.5v7.6M194.5 72.5v5.1M207.2 77.6v12.7M214.8 69.9h10.1M219.9 64.9v5M87.8 90.3v5M103 87.7h10.2v7.6h5.1v-2.5M103 90.3h7.7v7.6h7.6v10.1M113.2 80.1h10.1"/>
<path d="M161.4 85.2v5.1M169.1 85.2v5.1M186.8 85.2v5.1M194.5 85.2v5.1M87.8 105.5v10.2M87.8 110.6h5.1M98 115.7v15.2M103 100.4h-5v5.1M113.2 100.4h10.1M118.3 118.2v5.1M164 115.7v5h-7.6M87.8 125.8v5.1"/>
<path d="M156.4 128.3h7.6v5.1M156.4 123.3h15.2M156.4 125.8h7.6M156.4 151.2h7.6v5.1M156.4 148.7h7.6M156.4 146.1h7.6M174.1 148.7h5.1v2.5M179.2 143.6v2.5h-5.1"/>
</g>
<g fill="#008000" stroke="#008000" stroke-width=".21">
<circle cx="207.2" cy="57.2" r=".51"/>
<circle cx="77.6" cy="69.9" r=".51"/>
<circle cx="87.8" cy="110.6" r=".51"/>
<circle cx="118.3" cy="80.1" r=".51"/>
<circle cx="186.8" cy="72.5" r=".51"/>
<circle cx="194.5" cy="72.5" r=".51"/>
<circle cx="118.3" cy="100.4" r=".51"/>
<circle cx="161.4" cy="67.4" r=".51"/>
<circle cx="169.1" cy="67.4" r=".51"/>
<circle cx="219.9" cy="69.9" r=".51"/>
</g>
<text font-size="3.5" x="7.6" y="201.3">2020. 03. 24. 18:56 Z:\Programok\_eagle-win64-7.4.0\eagle\CCDBusTransceiver_V100\CCDBusTransceiver_V100.sch (Sheet: 1/1)</text>
<g font-size="2.5" fill="#808080">
<text x="62.4" y="40.7">CCD-bus transmitter</text>
<text x="143.7" y="40.7">CCD-bus receiver</text>
<text x="75.1" y="52.2" transform="rotate(-90 75.1 52.2)">+5V</text>
<text x="95.4" y="52.2" transform="rotate(-90 95.4 52.2)">+5V</text>
<text x="204.6" y="52.2" transform="rotate(-90 204.6 52.2)">+5V</text>
<text x="217.3" y="52.2" transform="rotate(-90 217.3 52.2)">+5V</text>
<text x="79.4" y="59">R6</text>
<text x="115.7" y="56.5">GND</text>
<text x="186.1" y="59.7" transform="rotate(-90 186.1 59.7)">GND</text>
<text x="193.6" y="56">C1</text>
<text x="221.6" y="59">R10</text>
<text x="79.4" y="62.3">10k</text>
<text x="190.1" y="60">0.1uF</text>
<text x="221.6" y="62.3">10k</text>
<text x="68" y="70.8">RX</text>
<text x="100.5" y="69.8">U1P</text>
<text x="120" y="69.2">R2</text>
<text x="149.2" y="68.3">CCD-</text>
<text x="209.7" y="66.8">U2A</text>
<text x="226.5" y="70.8">TX</text>
<text x="100.5" y="72.5">IRF7317</text>
<text x="120" y="72.5">13k</text>
<text x="173.7" y="73.4">CCD+</text>
<text x="209.7" y="75">LM393D</text>
<text x="106.1" y="83.7">360</text>
<text x="106.8" y="78.3">R4</text>
<text x="124.9" y="81">CCD+</text>
<text x="160.4" y="79.8" transform="rotate(-90 160.4 79.8)">3V3</text>
<text x="185.8" y="79.8" transform="rotate(-90 185.8 79.8)">3V3</text>
<text x="99.2" y="84">J3</text>
<text x="120" y="87">R1</text>
<text x="160.4" y="87.7" transform="rotate(-90 160.4 87.7)">D1</text>
<text x="167.8" y="85.9" transform="rotate(-90 167.8 85.9)">C2</text>
<text x="172.1" y="89.2" transform="rotate(-90 172.1 89.2)">0.1uF</text>
<text x="185.8" y="87.7" transform="rotate(-90 185.8 87.7)">D2</text>
<text x="193.2" y="85.9" transform="rotate(-90 193.2 85.9)">C3</text>
<text x="197.8" y="89.2" transform="rotate(-90 197.8 89.2)">0.1uF</text>
<text x="85.3" y="92.8" transform="rotate(-90 85.3 92.8)">+5V</text>
<text x="94.7" y="93" transform="rotate(-90 94.7 93)">jumper</text>
<text x="99.2" y="95.8">T_EN</text>
<text x="120" y="90.3">120</text>
<text x="158.9" y="95.3">GND</text>
<text x="166.5" y="95.3">GND</text>
<text x="184.3" y="95.3">GND</text>
<text x="191.9" y="95.3">GND</text>
<text x="204.6" y="95.3">GND</text>
<text x="89.6" y="99.6">R7</text>
<text x="106.8" y="98.6">R5</text>
<text x="124.9" y="101.3">CCD-</text>
<text x="89.6" y="103">10k</text>
<text x="106.1" y="104">360</text>
<text x="143.7" y="106.8">Connectors</text>
<text x="194.5" y="106.8">Mounting holes</text>
<text x="100.5" y="112.9">IRF7317</text>
<text x="100.5" y="110.2">U1N</text>
<text x="120" y="112.4">R3</text>
<text x="86.5" y="115.6" transform="rotate(-90 86.5 115.6)">NOT-gate</text>
<text x="120" y="115.6">13k</text>
<text x="152.6" y="117">J1</text>
<text x="168.3" y="118.2" transform="rotate(-90 168.3 118.2)">+5V</text>
<text x="207.2" y="116.4">MH1</text>
<text x="217.3" y="116.4">MH2</text>
<text x="92.5" y="123.5" transform="rotate(-90 92.5 123.5)">N1</text>
<text x="95.2" y="123.5" transform="rotate(-90 95.2 123.5)">AO3400</text>
<text x="122.6" y="125.4" transform="rotate(-90 122.6 125.4)">+5V</text>
<text x="173.1" y="124.2">RX</text>
<text x="207.9" y="121.7">M3</text>
<text x="218.1" y="121.7">M3</text>
<text x="103" y="131.8">Connect T_EN jumper</text>
<text x="165.5" y="126.7">TX</text>
<text x="207.2" y="129.1">MH3</text>
<text x="217.3" y="129.1">MH4</text>
<text x="85.3" y="136">GND</text>
<text x="95.4" y="136">GND</text>
<text x="103" y="134.4">for standalone operation.</text>
<text x="152.6" y="133.9">UART</text>
<text x="207.9" y="134.4">M3</text>
<text x="218.1" y="134.4">M3</text>
<text x="103" y="139.8">I=5/(360+120+360)=6 mA</text>
<text x="152.6" y="142.4">J2</text>
<text x="161.5" y="138.5">GND</text>
<text x="180.1" y="142.1" transform="rotate(-90 180.1 142.1)">CCD-</text>
<text x="168.3" y="144.6" transform="rotate(-90 168.3 144.6)">R8</text>
<text x="171.3" y="144.6" transform="rotate(-90 171.3 144.6)">10</text>
<text x="168.3" y="153.2" transform="rotate(-90 168.3 153.2)">R9</text>
<text x="171.3" y="153.2" transform="rotate(-90 171.3 153.2)">10</text>
<text x="152.6" y="156.8">OBD</text>
<text x="161.5" y="161.4">GND</text>
<text x="180.1" y="159.2" transform="rotate(-90 180.1 159.2)">CCD+</text>
</g>
<g font-size="2.1" fill="#808080">
<text x="206.8" y="65.1" transform="rotate(-90 206.8 65.1)">8</text>
<text x="200.6" y="67">3</text>
<text x="212.6" y="69.6">1</text>
<text x="200.6" y="72.1">2</text>
<text x="206.8" y="76" transform="rotate(-90 206.8 76)">4</text>
<text x="102.8" y="89.9">1</text>
<text x="102.8" y="87.4">2</text>
<text x="156.2" y="125.4">2</text>
<text x="156.2" y="122.9">3</text>
<text x="156.2" y="120.4">4</text>
<text x="156.2" y="128">1</text>
<text x="156.2" y="148.3">2</text>
<text x="156.2" y="145.8">3</text>
<text x="156.2" y="150.8">1</text>
</g>
<g font-size="1.8" fill="#800000">
<text x="93.7" y="69.3">G</text>
<text x="98.6" y="66.6">S</text>
<text x="98.6" y="74.4">D</text>
<text x="98.6" y="107.4">D</text>
<text x="93.7" y="109.9">G</text>
<text x="88.4" y="117.6">D</text>
<text x="98.6" y="115.1">S</text>
<text x="83.6" y="120.1">G</text>
<text x="88.4" y="125.3">S</text>
</g>
<g font-size="1.1" fill="#800000">
<text x="96.6" y="72.1">P</text>
<text x="96.5" y="112.7">N</text>
<text x="86.3" y="122.9">N</text>
</g>
</svg>
